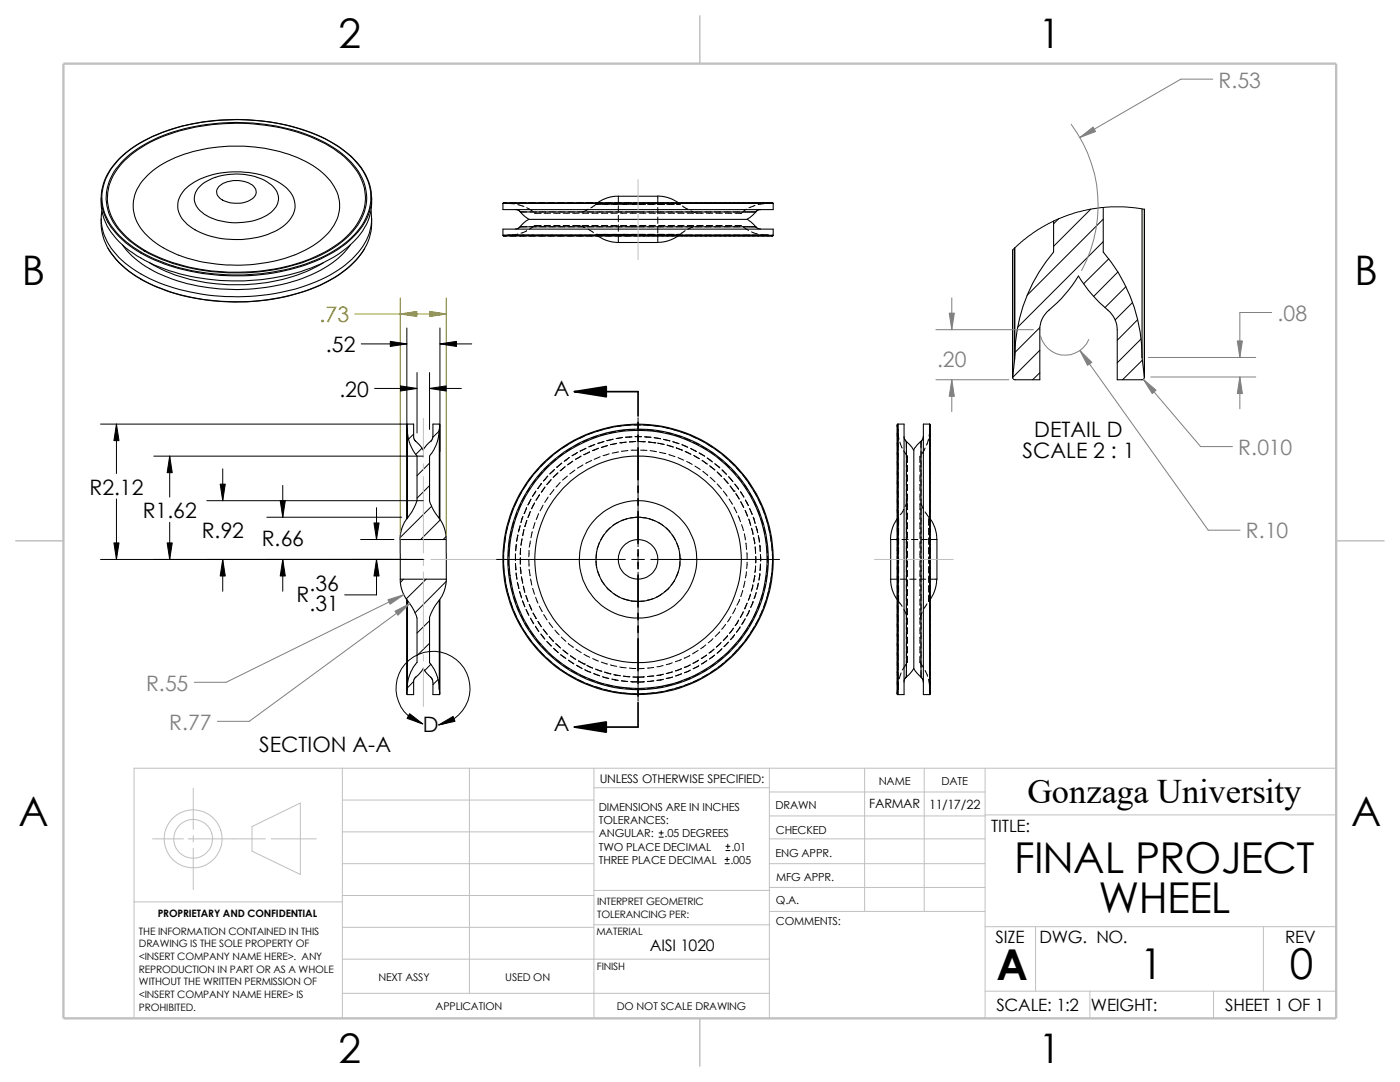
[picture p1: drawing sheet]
<svg xmlns="http://www.w3.org/2000/svg" width="279mm" height="216mm" viewBox="0 0 279 216" stroke-linecap="round" stroke-linejoin="round" font-family="sans-serif">
<g fill="none" stroke="#c0c0c0" stroke-width=".2">
<path d="M127.3 35.9v6M127.3 42.6v9.2M84.5 83.5v7.8M84.5 92.5v1.3M84.5 95.1v15.2M66.3 111.6h15.9M83.4 111.6h1.3M84.5 111.6v1.3M84.5 114.1v15.3M86 111.6h15.9M174.5 111.6h6M181 111.6h9.2"/>
<path d="M84.5 130.6v1.3M84.5 133.2v7.8M38.6 157.3v8.2M68.3 153.3v49.9M68.3 159.6h50.2M93.7 153.3v44.9M118.5 153.3v49.9M118.5 157.2h35M153.5 153.3v49.9M153.5 158h43.1M172.6 153.3v28.6M184.4 153.3v28.6"/>
<path d="M196.6 153.3v49.9M266.7 153.3h-239.9v49.9M26.8 180h41.5M30.4 167.4h6.2M37.6 167.4h15.4M38.6 166.8v1.2M38.6 169.3v8.2M50.3 164.9l9.6-4.7v14.3l-9.6-4.7zM54.2 167.4h8.9M68.3 178.7h50.2M68.3 172.3h50.2M68.3 166h50.2"/>
<path d="M118.5 177.7h35.1M153.5 167.4h43.1M153.5 162.8h43.1M153.5 172.3h43.1M153.5 177.1h43.1M196.6 162.6h70.1M68.3 198.2h85.2M68.3 191.4h85.2M68.3 185h50.2M118.5 184.5h35.1M153.6 181.9h43M196.6 197.8h70.1"/>
<path d="M196.6 184.9h70.1M206.7 184.9v12.9M217.5 197.8v5.4M242.2 197.8v5.4M252.1 184.9v12.9"/>
<circle cx="38.5" cy="167.4" r="5.8"/>
<circle cx="38.5" cy="167.4" r="3.9"/>
</g>
<path d="M139.7 3.1v9.6M3.1 107.9h9.6M266.7 107.9h9.5M139.7 203.2v9.5" fill="none" stroke="#c0c0c0" stroke-width=".21"/>
<path d="M12.7 12.7h254v190.5h-254z" fill="none" stroke="#c0c0c0" stroke-width=".47"/>
<g fill="none" stroke="#000" stroke-width=".2">
<path d="M123.4 39.2v1.2M131.3 39.2v1.6M100.4 40.6h1.4M100.4 46.9h53M101.3 40.5h-.8l2.2 .2M101.3 46.9l-.8 .2h.8M101.6 40.5h1.6M101.6 47.1h1.6M102.3 40.6h1.4M103.3 40.8l1.3 .4M103.3 46.7l-1.2 .2M103.5 40.5h1.6"/>
<path d="M103.5 47.1h1.6M103.8 42.3h1.3M103.8 45.3h1.3M104.2 40.6h1.4M105.1 41.4l1.1 .7M105.1 46l-1.1 .5M105.5 40.5h1.5M105.5 47.1h1.5M105.7 42.3h1.3M105.7 45.3h1.3M106.1 40.6h1.4M106.7 42.5h.1"/>
<path d="M106.7 42.5h1.3M107.4 40.5h1.5M107.4 47.1h1.5M107.7 42.3h1.2M107.7 45.3h1.2M108 40.6h1.4M108 45h-1.3l-1 .7M108.6 42.5h1.3M108.6 45h1.3M109.3 40.5h1.5M109.3 47.1h1.5M109.6 42.3h1.2"/>
<path d="M109.6 45.3h1.2M109.9 40.6h1.4M110.5 42.5h1.3M110.5 45h1.3M111.2 40.5h1.5M111.2 47.1h1.5M111.5 42.3h1.2M111.5 45.3h1.2M111.8 40.6h1.4M112.4 42.5h1.3M112.4 45h1.3M113.1 40.5h1.5"/>
<path d="M113.1 47.1h1.5M113.4 42.3h1.2M113.4 45.3h1.2M113.7 40.6h1.4M114.3 42.5h1.3M114.3 45h1.3M115 40.5h1.5M115 47.1h1.5M115.3 42.3h1.2M115.3 45.3h1.2M115.6 40.6h1.4M115.6 45l1.2 .4"/>
<path d="M116.2 42.5h1.3M116.2 45h1.3M116.9 40.5h1.5M116.9 47.1h1.5M117.2 42.3h1.2M117.2 45.3h1.2M117.3 41.7v.1M117.3 41.8l-1.1 .5M117.3 45.7l1.1 .7M117.5 40.6h1.4M118.1 42.5h1.3M118.1 45h1.3"/>
<path d="M118.8 40.5h1.5M118.8 47.1h1.5M119 40.8h.8M119 40.8l-1.1 .7M119.1 42.3h1.3M119.1 45.3h1.3M119.3 40.5l-.3 .3M119.4 40.6h1.4M119.8 46.8h-.8l.3 .3M120 40.8h1.8M120 46.8h1.8M120 42.5h1.3"/>
<path d="M120 45h1.3M120.7 40.5h1.5M120.7 47.1h1.5M121 42.3h1.3M121 45.3h1.3M121.3 40.6h1.4M121.9 40.8h1.8M121.9 46.8h1.8M121.9 42.5h1.3M121.9 45h1.3M122.6 40.5h1.5M122.6 47.1h1.5"/>
<path d="M122.9 42.3h1.3M122.9 45.3h1.3M123.2 40.6h1.4M123.4 41.1v1.2M123.4 43v1.2M123.4 44.9v1.2M123.4 46.8v1.6M123.8 40.8h1.8M123.8 46.8h1.8M123.8 42.5h1.3M123.8 45h1.3M124.5 40.5h1.5"/>
<path d="M124.5 47.1h1.5M124.8 42.3h3.8M124.8 45.3h3.8M125.1 40.6h1.4M125.7 40.8h3.2M125.7 46.8h3.2M125.7 42.5h1.3M125.7 45h1.3M126.4 40.5h27.8l-1 .1M127 40.6h1.6M127.6 42.5h1.3M127.6 45h1.3"/>
<path d="M129.1 40.6h1.4M129.2 40.8h1.6M129.2 46.8h1.6M129.2 42.3h1.3M129.2 45.3h1.3M129.5 42.5h1.3M129.5 45h1.3M131 40.6h1.4M131.1 40.8h1.6M131.1 46.8h1.6M131.1 42.3h1.3M131.1 45.3h1.3"/>
<path d="M131.3 41.4v1.3M131.3 43.3v1.3M131.3 45.2v1.3M131.3 47.1v1.3M131.4 42.5h1.3M131.4 45h1.3M132.9 40.6h1.4M133.1 40.8h1.5M133.1 46.8h1.5M133.1 42.3h1.2M133.1 45.3h1.2M133.3 42.5h1.3"/>
<path d="M133.3 45h1.3M134.8 40.6h1.4M135 46.8h.7M135 42.3h1.2M135 45.3h1.2M135.3 42.5h1.2M135.3 45h1.2M135.4 40.5l.3 .3h-.7M135.7 46.8l-.3 .3M136.2 41.1l1.1 .6M136.7 40.6h1.4M136.7 46l-1 .8"/>
<path d="M136.9 42.3h1.2M136.9 45.3h1.2M137.2 42.5h1.2M137.2 45h1.2M137.3 45.7h.1M137.9 42.1a4.3 4.3 0 0 0 2.4 .4M138.4 45.2l-1.1 .5M138.6 40.6h1.4M138.8 42.3h1.2M138.8 45.3h1.2M139.1 45h1.2M140.5 40.6h1.4"/>
<path d="M140.7 42.3h1.2M140.7 45.3h1.2M141 42.5h1.2M141 45h1.2M142.4 40.6h1.4M142.6 42.3h1.2M142.6 45.3h1.2M142.9 42.5h1.2M142.9 45h1.2M144.3 40.6h1.5M144.5 42.3h1.3M144.5 45.3h1.3"/>
<path d="M144.8 42.5h1.2M144.8 45h1.2M146.2 40.6h1.5M146.4 42.3h1.3M146.4 45.3h1.3M146.7 45h1.3M148.1 40.6h1.5M148.3 42.3h2.5M148.3 45.3h2.5M148.3 45.3l1.1 .7M148.9 41.7l-.9 .8h-1.3M150 46.3l1.2 .4"/>
<path d="M150 40.6h1.5M150.7 41l-1.2 .4M151.8 46.8l1.3 .1M151.9 40.6h1.5M152.5 40.6l-1.2 .2M153.3 46.9l.9 .2h-27.8M154 40.6h.3M154 46.9h.3M211.3 43.6l-1 1.1M217.7 41.7l-7.4 7.4M220.2 43.7l-15.2 15.2M220.2 48.2l-17.1 17.1"/>
<path d="M221.3 51.6l-5.1 5M223.1 54.3l-4.8 4.8M224.7 57.2l-4.2 4.2M228.4 41.8l-3.4-.5h-3.5l-3.9 .4-3.4 .8-3.5 1.4-3.4 1.8-3.1 2.3-2.1 1.9M72.1 68.6h9.1M74.8 77.5h8.4M81.2 65.4v25.3M83.2 74.3v12.1M85.7 77.5h6.4M85.7 74.3v11.4M87.8 65.4v24.7M87.8 68.6h6.3"/>
<path d="M207.5 65.4l-5 5M207.5 69.9l-5.4 5.4M207.5 74.4l-1.4 1.4M226 60.4l-3.5 3.4M227 63.8l-4 4.1M227.7 67.6l-4.7 4.8M228 71.8l-4 4M20.1 84.6h61.2M23.2 84.6v9.9M23.2 99.6v12M30.7 91h53.8M33.9 91v8.2"/>
<path d="M41.3 99.9h43.2M44.4 93.6v6.3M56.4 96.9v6.3M82.5 86.6l-1 1M84.2 89.4l-1.2 1.3M85.7 92.4l-2.5 2.5M85.7 96.9l-2.5 2.5M87.7 86l-1.3 1.2M103.2 99.8l-.5 1.2M104.1 98.2l-.6 1.1M104.8 98.8l-.6 1.2M105.1 96.6l-.7 1"/>
<path d="M105.8 97.2l-.7 1.1M106 99.6l-.6 1.2M106.2 95l-.7 1M106.9 98l-.6 1.1M106.9 95.7l-.8 1M107.5 93.6l-.9 .9M107.7 98.7l-.7 1.1M108.1 96.5l-.8 1M108.2 94.2l-.9 1M108.8 97.2l-.8 1M108.8 92.2l-.9 .9M109.3 95l-.8 1"/>
<path d="M109.4 99.2l-.7 1M109.5 92.9l-.9 .9M110 95.7l-.9 1M110.2 90.9l-.9 .9M110.5 97.7l-.7 1M110.7 93.7l-1 .9M110.9 91.7l-1 .8M111.3 94.4l-.9 .8M111.7 89.7l-1 .8M111.8 96.3l-.8 .9M112.1 92.4l-1 .8M112.4 90.5l-1 .7"/>
<path d="M112.8 93.1l-1 .8M113.2 95l-.9 .8M113.3 88.7l-1.1 .7M113.6 91.3l-1 .7M114 89.4l-1.1 .7M114.3 92l-1 .8M114.7 93.8l-1 .8M115 87.8l-1.2 .6M115.2 90.3l-1 .6M115.7 88.5l-1.1 .6M115.8 90h.1M116 91l-1.1 .7"/>
<path d="M116.3 92.8l-1.1 .6M116.7 87l-1.2 .5M116.9 89.5l-1.1 .5M117.4 87.7l-1.2 .5M117.6 90.2l-1.1 .5M118 91.9l-1.1 .6M118.4 86.3l-1.1 .4M118.7 88.7l-1.2 .5M119.2 87l-1.2 .5M119.4 89.5l-1.2 .4M119.8 91.1l-1.2 .6M120.3 85.7l-1.2 .4"/>
<path d="M120.5 88.1l-1.2 .4M121 86.5l-1.2 .4M121.1 87.9h.1M121.2 88.9l-1.2 .4M121.6 90.6l-1.2 .3M122.1 85.3l-1.2 .3M122.3 87.6l-1.1 .3M122.9 86.1l-1.3 .3M123.1 88.5l-1.3 .2M123.4 90.2l-1.2 .2M124 85l-1.2 .1M124.2 87.3l-1.2 .2"/>
<path d="M124.8 85.9l-1.3 .1M125 88.2l-1.3 .1M125.3 89.9l-1.3 .1M125.9 84.8l-1.3 .1M125.9 89.8h1.3M126.1 87.2h-1.3M126.5 84.8h1.3M126.7 85.8h-1.3M126.7 87.1h1.3M126.9 88.1l-1.3 .1M127.3 85.8h1.3M127.3 83.4v25.7"/>
<path d="M127.5 88.1h1.3M127.8 89.8l1.3 .1M128.4 84.8l1.3 .1M128.7 87.2h1.2M129.2 85.8l1.3 .1M129.4 88.2l1.3 .1M129.7 84.9h.1M129.8 89.9l1.2 .2M130.3 84.9l1.3 .2M130.6 87.3l1.2 .2M130.7 88.3h.1M131.1 86l1.2 .2"/>
<path d="M131.3 88.4l1.2 .3M131.6 90.3l1.3 .2M132.2 85.2l1.3 .3M132.4 87.7l1.3 .3M133 86.4l1.2 .3M133.1 88.8l1.3 .4M133.5 90.7l1.2 .4M134.1 85.6l1.2 .4M134.3 88.1l1.2 .4M134.8 86.8l1.2 .4M135 89.4l1.2 .4M135.3 91.3l1.1 .5"/>
<path d="M135.9 86.2l1.2 .4M136.1 88.7l1.1 .5M136.6 87.5l1.2 .4M136.7 90.1l1.2 .5M137 92.1l1.1 .6M137.7 86.8l1.2 .6M137.8 89.5l1.2 .6M138.3 88.2l1.2 .6M138.5 90.9l1.1 .6M138.7 93l1 .7M139.4 87.6l1.1 .6M139.5 90.4l1.1 .6"/>
<path d="M140 89.1l1.1 .6M140.1 91.9l1 .7M140.3 94.1l1 .8M141.1 88.6l1.1 .6M141.1 91.4l1.1 .8M141.6 93l1.1 .8M141.6 90.1l1.1 .7M141.7 95.2l1 .9M142.7 92.5l.9 .8M142.7 89.6l1 .7M143.1 94.2l.9 .9M143.1 96.6l.9 .9"/>
<path d="M143.2 91.2l1 .8M144.1 93.8l.9 .9M144.2 90.7l1 .9M144.4 98l.7 1M144.5 95.5l.8 1M144.7 92.4l.9 .9M145.4 95.1l.9 1M145.5 99.6l.7 1M145.6 92l1 .9M145.7 97l.8 1M146 93.8l.9 .9M146.5 98h.1"/>
<path d="M146.6 96.6l.8 1M146.9 98.5l.6 1.1M147 93.3l.8 1M147.3 95.2l.8 1M147.8 98.1l.7 1.1M148.3 94.8l.7 1M148.5 96.7l.7 1M148.8 99.8l.6 1.1M149.4 96.3l.7 1.1M149.5 98.3l.6 1.1M150.4 97.9l.6 1.1M150.4 99.9l.5 1.2"/>
<path d="M151.3 99.6l.5 1.1M179.1 84.8v53.7l.1-.9M179.1 84.8l.1 .8M179.2 85.6v.8M179.2 86.8v1.5M179.2 88.7v1.5M179.2 90.6v1.5M179.2 92.5v1.5M179.2 94.4v1.5M179.2 96.4v1.4M179.2 98.3v1.4M179.2 85.6v.1"/>
<path d="M179.2 84.6v54M179.2 86.4l.2 1.2M179.6 88.2l.4 1.2M180.3 90l.8 1v1.3M180.9 88.1v1.3M180.9 90v1.3M180.9 91.9v1.3M180.9 93.8v1.3M180.9 95.7v1.3M180.9 97.6v1.3M180.9 99.5v1.3M181.1 92.8v1.3"/>
<path d="M181.1 94.7v1.3M181.1 96.6v1.3M181.1 98.6v1.2M181.1 99.9l-.5 1.2M183.6 91v1.3M183.6 92.8v1.3M183.6 94.7v1.3M183.6 96.6v1.3M183.6 98.6v1.2M183.8 88.1v1.3M183.8 90v1.3M183.8 91.9v1.3"/>
<path d="M183.8 93.8v1.3M183.8 95.7v1.3M183.8 97.6v1.3M183.8 99.5v1.3M184.6 89.4l-.6 1.1M185.3 87.6l-.4 1.2M185.5 84.6v1.3M185.5 86.5v1.3M185.5 88.4v1.3M185.5 90.3v1.3M185.5 92.2v1.3M185.5 94.1v1.3"/>
<path d="M185.5 96.1v1.2M185.5 98v1.2M185.5 99.9v1.2M185.5 85.8v.3M185.5 86.7v1.3M185.5 88.6v1.3M185.5 90.5v1.3M185.5 92.4v1.3M185.5 94.3v1.3M185.5 96.2v1.3M185.5 98.1v1.3M185.5 85.8l-.1 1.2"/>
<path d="M185.6 84.8v53.7l-.1-1M185.6 84.8l-.1 1M20.1 111.6h64.4M33.9 104.2v7.4M44.4 111.6v6.4M53.3 103.2h26.9M56.4 111.6v6.4M72 107.7h6.6M75.1 101.3v6.4M75.1 111.6v7.1h-6.3M80.5 115.6l-.6 .6M85 115.6l-3.9 3.9"/>
<path d="M86.1 101l-6.2 6.2M87.9 103.7l-4 4M89.1 116l-6.3 6.3M89.1 107l-.7 .7M99.1 111.6h25.7M100.5 110.8v1.3M100.5 112.7l.1 1.3M100.6 109l-.1 1.2M100.7 114.6l.1 1.3M100.9 107.1l-.2 1.2M100.9 116.5l.3 1.3M101.3 105.2l-.3 1.2"/>
<path d="M101.4 118.4l.3 1.2M101.5 111.6v1.3M101.5 109.7v1.3M101.5 113.5l.2 1.3M101.7 114.8h.1M101.7 107.8l-.1 1.3M101.8 103.4l-.4 1.2M101.8 115.4l.2 1.3M102.1 106l-.2 1.2M102.1 117.3l.3 1.2M102.4 101.6l-.4 1.2M102.6 104.1l-.4 1.2"/>
<path d="M102.6 119.1l.4 1.3M102.9 110.5v1.3M102.9 112.4v.1M102.9 112.5l.1 1.2M103 114.3l.2 1.3M103 108.6l-.1 1.3M103.2 102.3l-.5 1.2M103.3 116.2l.2 1.2M103.3 106.8l-.2 1.2M103.7 118.1l.4 1.2M103.8 104.9l-.3 1.2M103.8 111.3v1.3"/>
<path d="M103.8 113.2l.2 1.3M103.9 109.4l-.1 1.3M103.9 100.6l-.5 1.1M104.1 115.1l.2 1.3M104.2 107.5l-.2 1.3M104.3 119.9l.4 1.2M104.4 103.1l-.4 1.2M104.4 117l.3 1.2M104.6 105.7l-.3 1.2M104.9 118.8l.5 1.2M105.1 101.3l-.5 1.2M105.1 103.8l-.4 1.3"/>
<path d="M105.5 111.7l.1 1.3M105.6 109.8l-.1 1.3M105.6 113.6l.2 1.3M105.8 102.1l-.4 1.2M105.8 107.9l-.2 1.3M105.9 115.5l.2 1.3M106.2 106.1l-.2 1.2M106.3 117.4l.4 1.2M106.7 100.4l-.6 1.1M106.8 104.3l-.4 1.2M106.9 119.2l.5 1.2M107.5 102.5l-.5 1.2"/>
<path d="M108.4 100.8l-.6 1.1M119 112l.1 1.3M119 110.1v1.3M119.2 113.9l.5 1.2M119.6 108.3l-.4 1.2M120 115.7l.6 1M120.6 106.6l-.7 1.1M121.1 117.2l.9 .9M121.8 105.2l-.9 1M122.5 118.4l1.1 .7M123.4 104.2l-1.1 .7M124.2 119.4l1.1 .4"/>
<path d="M125.1 103.5l-1.1 .4M125.3 119.8h.1M126 119.9l1.3 .1M126.1 111.6h2.5M127 103.2l-1.2 .1M127.3 110.4v2.5M127.3 114.2v25.7M127.7 103.2l1.2 .1M128.6 119.9l-1.3 .1M129.5 103.5l1.2 .4M129.9 111.6h25.7M130.4 119.4l-1.2 .4"/>
<path d="M131.3 104.2l1.1 .7M132.1 118.5l-1.1 .7M132.9 105.3l.8 .9M133.5 117.3l-.9 .8M134.1 106.7l.7 1.1M134.6 115.7l-.7 1.1M135 108.4l.5 1.2M135.4 114l-.5 1.1M135.6 110.2l.1 1.3M135.7 112.1l-.1 1.3M135.7 111.5h.1M146.5 101.2l.5 1.1"/>
<path d="M147.3 102.9l.5 1.2M147.6 119.6l-.5 1.2M147.8 100.1l.6 1.2M148 104.7l.4 1.2M148.2 117.8l-.4 1.2M148.5 106.5l.3 1.2M148.7 116l-.3 1.2M148.7 101.9l.5 1.1M148.8 108.4l.2 1.2M149 114.1l-.2 1.2M149.1 110.3v1.2M149.1 112.2l-.1 1.3"/>
<path d="M149.4 103.6l.4 1.2M149.6 101.5l.5 1.2M149.8 118.6l-.4 1.2M150 105.4l.3 1.2M150.2 116.7l-.3 1.2M150.3 103.2l.4 1.2M150.4 107.3l.2 1.2M150.6 114.9l-.2 1.2M150.7 109.1l.1 1.3M150.8 112.9l-.1 1.3M150.8 111v1.3M150.9 105l.3 1.3"/>
<path d="M150.9 118.2l-.4 1.2M151.2 101.7l.4 1.2M151.3 116.4l-.3 1.2M151.3 106.9l.3 1.3M151.6 114.5l-.1 1.2M151.6 108.8l.1 1.2M151.8 112.6l-.1 1.2M151.8 110.7v1.2M151.8 103.5l.4 1.2M152.1 101.3l.5 1.2M152.2 118.5l-.3 1.2M152.4 105.3l.3 1.3"/>
<path d="M152.7 116.6l-.3 1.3M152.8 103.1l.3 1.2M152.8 107.1l.2 1.3M152.8 119.9l-.4 1.3M153 114.8l-.2 1.2M153.1 109.1l.1 1.2M153.2 112.9l-.2 1.2M153.2 111v1.2M153.3 104.9l.3 1.3M153.3 118.1l-.3 1.2M153.7 116.2l-.2 1.3M153.7 106.8l.2 1.2"/>
<path d="M154 114.4l-.2 1.2M154 108.7l.1 1.2M154.1 112.5v1.2M154.1 110.6l.1 1.2M177.8 115.6h1.2M177.8 107.7h1.6M179.1 119.7l.2 .3M179.2 100.2v1.4M179.2 102.1v1.4M179.2 104v1.4M179.2 105.9v1.4M179.2 107.8v1.4"/>
<path d="M179.2 109.7v1.4M179.2 111.6v1.4M179.2 113.5v1.4M179.2 115.4v1.4M179.2 117.3v1.4M179.2 119.2v1.4M179.3 103.5v1.3M179.3 105.4v1.3M179.3 107.3v1.3M179.3 109.2v1.3M179.3 111.1v1.3M179.3 113v1.3"/>
<path d="M179.3 114.9v1.3M179.3 116.8v1.4M179.3 118.7v1.3M179.3 103.2l-.2 .3M179.7 115.6h1.2M180 107.7h1.3M180.3 101.6l-.6 1.1M180.9 101.4v1.3M180.9 103.3v1.3M180.9 105.2v1.3M180.9 107.1v1.3M180.9 109.1v1.2"/>
<path d="M180.9 111v1.2M180.9 112.9v1.2M180.9 114.8v1.2M180.9 116.7v1.2M180.9 118.6v1.2M181.1 100.5v1.2M181.1 102.4v1.2M181.1 104.3v1.2M181.1 106.2v1.2M181.1 108.1v1.2M181.1 110v1.3M181.1 111.9v1.3"/>
<path d="M181.1 113.8v1.3M181.1 115.7v1.3M181.1 117.6v1.3M181.1 119.5v1.3M181.6 115.6h1.2M181.9 107.7h1.3M183.5 115.6h1.2M183.6 100.5v1.2M183.6 102.4v1.2M183.6 104.3v1.2M183.6 106.2v1.2M183.6 108.1v1.2"/>
<path d="M183.6 110v1.3M183.6 111.9v1.3M183.6 113.8v1.3M183.6 115.7v1.3M183.6 117.6v1.3M183.6 119.5v1.3M183.8 100.5l.5 1.1M183.8 107.7h1.3M183.8 101.4v1.3M183.8 103.3v1.3M183.8 105.2v1.3M183.8 107.1v1.3"/>
<path d="M183.8 109.1v1.2M183.8 111v1.2M183.8 112.9v1.2M183.8 114.8v1.2M183.8 116.7v1.2M183.8 118.6v1.2M184.6 102.2l1 1.3M185.4 103.5v1.3M185.4 105.4v1.3M185.4 107.3v1.3M185.4 109.2v1.3M185.4 111.1v1.3"/>
<path d="M185.4 113v1.3M185.4 114.9v1.3M185.4 116.8v1.4M185.4 118.7v1.3l.2-.3M185.4 115.6h1.6M185.5 101.8v1.2M185.5 103.7v1.2M185.5 105.6v1.2M185.5 107.5v1.3M185.5 109.4v1.3M185.5 111.3v1.3M185.5 113.2v1.3"/>
<path d="M185.5 115.1v1.3M185.5 117v1.3M185.5 118.9v1.3M185.5 100v1.3M185.5 101.9v1.3M185.5 103.8v1.3M185.5 105.7v1.3M185.5 107.7v1.2M185.5 109.6v1.2M185.5 111.5v1.2M185.5 113.4v1.2M185.5 115.3v1.2"/>
<path d="M185.5 117.2v1.2M185.5 119.1v1.3M185.7 107.7h1.3M82.5 136l-1.2 1.2M85.7 123.9l-2.5 2.4M85.7 128.4l-2.5 2.4M86 132.5l-1.2 1.3M87.4 135.6l-1 1M101.9 120.2l.4 1.2M102.6 122l.5 1.1M103.2 120.9l.5 1.2M103.4 123.7l.6 1.1"/>
<path d="M103.9 122.7l.6 1.1M104.3 125.4l.7 1M104.8 124.4l.7 1.1M105 121.6l.5 1.2M105.3 127l.8 1M105.6 120.6l.5 1.2M105.8 126l.8 1M105.9 123.4l.6 1.1M106.4 122.3l.6 1.1M106.5 128.5l.8 1M106.8 125l.7 1M107 127.5l.7 1"/>
<path d="M107.4 124l.6 1.1M107.6 120.9l.6 1.1M107.7 128.5h.1M107.7 129.9l.9 1M107.9 126.5l.8 1M108.2 129l.9 .9M108.4 125.6l.8 1M108.5 122.6l.7 1.1M109.1 131.3l.9 .8M109.1 128l.9 .9M109.5 130.3l.9 .9M109.6 124.2l.7 1"/>
<path d="M109.6 127l.8 1M110.5 129.4l.9 .8M110.5 132.5l1 .8M110.7 125.7l.9 1M110.9 128.4l.9 .9M111 131.6l1 .8M111.9 130.6l1 .8M112 127.1l.9 .9M112.1 133.7l1 .7M112.4 129.7l.9 .8M112.5 132.8l1 .7M113.4 128.4l1 .8"/>
<path d="M113.5 131.7l1 .8M113.7 134.7l1.1 .6M113.8 130.9l1.1 .7M114 133.8l1.1 .6M114.8 135.3h.1M114.9 129.5l1.1 .7M115.1 132.8l1.1 .6M115.3 135.6l1.2 .5M115.4 131.9l1.2 .6M115.7 134.7l1.2 .6M116.5 130.6l1.2 .5M116.6 132.5h.1"/>
<path d="M116.7 133.6l1.2 .6M117.1 136.4l1.1 .4M117.1 132.8l1.2 .5M117.5 135.5l1.2 .4M118.3 131.4l1.1 .5M118.5 134.4l1.2 .4M118.9 133.5l1.2 .4M118.9 137l1.2 .4M119.3 136.1l1.2 .4M120 132.1l1.2 .4M120.3 135l1.2 .4M120.7 134.1l1.2 .4"/>
<path d="M120.7 137.6l1.2 .3M121.1 136.7l1.2 .3M121.8 132.7l1.3 .3M122.1 135.5l1.3 .3M122.5 134.6l1.3 .2M122.5 138l1.3 .2M122.9 137.1l1.3 .1M123.7 133.1l1.3 .2M123.8 138.2h.1M124 135.8l1.3 .2M124.4 134.9l1.3 .1M124.4 138.3l1.3 .1"/>
<path d="M124.8 137.3l1.3 .1M125.6 133.3l1.3 .1M125.9 136l1.3 .1M128.6 136l-1.3 .1M128.6 135l-2.3 .1M128.6 133.3l-1.3 .1M128.6 138.4h-2.3M128.6 137.4l-1.9 .1M130.5 135.8l-1.3 .2M130.5 134.9l-1.3 .1M130.5 133.2l-1.3 .1M130.5 138.2l-1.3 .1"/>
<path d="M130.5 137.2l-1.3 .2M132.3 132.8l-1.2 .3M132.4 135.6l-1.3 .2M132.4 134.5l-1.3 .3M132.4 138l-1.3 .2M132.4 136.9l-1.3 .3M134.2 132.2l-1.2 .4M134.2 135.1l-1.2 .3M134.2 134.1l-1.2 .3M134.2 136.5l-1.2 .3M134.2 137.5l-1.2 .3M136 131.6l-1.2 .4"/>
<path d="M136 134.5l-1.2 .4M136 133.4l-1.2 .5M136 135.9l-1.2 .4M136.1 136.9l-1.3 .4M137.7 130.8l-1.2 .5M137.8 133.7l-1.2 .5M137.8 132.7l-1.2 .5M137.8 135.3l-1.2 .4M137.8 136.3l-1.1 .4M139.3 129.8l-1.1 .7M139.4 131.7l-1.1 .7M139.4 132.8l-1.1 .6"/>
<path d="M139.5 135.5l-1.1 .5M139.5 134.4l-1.1 .6M140.8 128.7l-1 .8M141 130.7l-1 .7M141.1 131.8l-1.1 .7M141.1 133.4l-1 .7M141.2 134.5l-1.1 .7M142.3 127.4l-.9 .9M142.5 129.5l-1 .8M142.6 130.7l-1 .8M142.7 132.3l-1 .8M142.8 133.5l-1 .7"/>
<path d="M143.6 126.1l-.9 .9M143.9 128.2l-.9 .9M144.1 129.5l-1 .8M144.2 131.1l-1 .9M144.3 132.3l-1 .8M144.8 124.6l-.8 1M145.2 126.8l-.8 1M145.4 128.1l-.9 .9M145.6 129.9l-.9 .9M145.8 131.1l-1 .9M145.9 123l-.7 1.1M146.4 125.3l-.8 1.1"/>
<path d="M146.6 126.7l-.8 .9M146.8 121.3l-.6 1.2M146.9 128.5l-.9 .9M147.1 129.7l-.9 .9M147.4 123.7l-.7 1.1M147.7 125.1l-.7 1.1M148.1 127l-.8 1M148.3 122.1l-.6 1.1M148.3 128.3l-.8 .9M148.7 123.5l-.7 1.1M149.1 120.4l-.5 1.1M149.2 125.4l-.7 1.1"/>
<path d="M149.4 126.7l-.7 1.1M149.6 121.8l-.6 1.1M150.1 123.8l-.6 1.1M150.3 120l-.5 1.2M150.5 125.1l-.7 1.1M151 122.1l-.6 1.1M151.4 123.5l-.6 1.1M151.7 120.3l-.5 1.2M152.1 121.8l-.5 1.1M179.2 121.1v1.5M179.2 123v1.5M179.2 124.9v1.5"/>
<path d="M179.2 126.8v1.5M179.2 128.7v1.5M179.2 130.6v1.5M179.2 132.5v1.5M179.2 134.5v1.4M179.2 136.4v1.2M179.2 137.5v.1M179.3 136.1l-.1 1.3M179.3 120l.7 1M179.8 134.3l-.4 1.2M180.4 121.6l.5 1.1M180.8 132.6l-.7 1.1"/>
<path d="M180.9 120.5v1.3M180.9 122.4v1.3M180.9 124.3v1.3M180.9 126.2v1.3M180.9 128.1v1.3M180.9 130v1.3M180.9 131.9v1.3M180.9 133.8v1.3M181.1 121.4v1.3M181.1 123.3v1.3M181.1 125.2v1.3M181.1 127.1v1.3"/>
<path d="M181.1 129v1.3M181.1 130.9v1.3M183.6 121.4v1.3M183.6 125.2v1.3M183.6 127.1v1.3M183.6 129v1.3M183.6 130.9v1.3l.7 1M183.8 120.5v1.3M183.8 122.4v1.3M183.8 124.3v1.3M183.8 126.2v1.3M183.8 128.1v1.3"/>
<path d="M183.8 130v1.3M183.8 131.9v1.3M183.8 133.8v1.3M184 122.1l-.4 1.2v1.3M184.6 133.8l.5 1.2M185 120.5l-.7 1M185.3 135.6l.2 1.2M185.5 137.5h.1M185.5 120.8v1.3M185.5 122.7v1.3M185.5 124.6v1.3M185.5 126.5v1.3"/>
<path d="M185.5 128.4v1.3M185.5 130.3v1.3M185.5 132.2v1.3M185.5 134.2v1.2M185.5 136.1v2.5M185.5 121v1.3M185.5 122.9v1.3M185.5 124.8v1.3M185.5 126.7v1.3M185.5 128.6v1.3M185.5 130.5v1.3M185.5 132.4v1.3"/>
<path d="M185.5 134.3v1.3M185.5 136.2v1.3M84.4 144.4a7.4 7.4 0 0 1-3.8-11.6 7.4 7.4 0 0 1 12.2 .8 7.4 7.4 0 0 1-5.3 11.1M131.5 167h.9M131.5 166.2h.9M132 165.8v.8M144.7 172.3h.8M144.7 171.5h.8M144.9 169.7h.8M144.9 168.9h.8M145.1 171.1v.8M145.2 168.4v.9"/>
</g>
<g fill="none" stroke="#000" stroke-width=".21">
<path d="M20.2 39.5a11.4 11.4 0 0 0 4.2 9.3 29.3 29.3 0 0 0 13.7 6.4 42.8 42.8 0 0 0 26.8-3 17.3 17.3 0 0 0 8.5-8.1l.6-2.1 .2-2.5M21.6 34.5a20.6 20.6 0 0 1 10.8-8.1 43.5 43.5 0 0 1 32.5 1.3 17.7 17.7 0 0 1 8.1 7.2 9.9 9.9 0 0 1-2.1 12 26.5 26.5 0 0 1-13 6.9 43.5 43.5 0 0 1-28.1-2.4 18.8 18.8 0 0 1-8.4-7.3 9.5 9.5 0 0 1 .1-9.5M23.6 32a28.1 28.1 0 0 1 14-7.1 42.2 42.2 0 0 1 28.6 3.5 15.6 15.6 0 0 1 7.5 8.4 10.5 10.5 0 0 1-3.5 10.6 30.5 30.5 0 0 1-16.9 7 41 41 0 0 1-25.1-4.1 15.3 15.3 0 0 1-7.5-8.3 10.2 10.2 0 0 1 2.9-10zM24.7 31.9a28.4 28.4 0 0 1 15.4-6.9 40.6 40.6 0 0 1 25.1 3.6 15.1 15.1 0 0 1 7.6 8.2 9.9 9.9 0 0 1-2.8 9.9 26.1 26.1 0 0 1-12.9 6.6 42.8 42.8 0 0 1-25.6-1.9 17.4 17.4 0 0 1-9.6-8.3 9.7 9.7 0 0 1 2.2-10.6zM24.9 32a27.8 27.8 0 0 1 15.2-6.8 40.7 40.7 0 0 1 24.9 3.5 16.1 16.1 0 0 1 7.3 7.5 9.3 9.3 0 0 1-2 9.8 24 24 0 0 1-12.3 7 41.7 41.7 0 0 1-28.2-2.5 15.4 15.4 0 0 1-8.1-8.8 9.6 9.6 0 0 1 2.6-9.1zM36.9 37.8a15.4 15.4 0 0 1 12-3.4 13 13 0 0 1 9 3.9 4.4 4.4 0 0 1-.6 6.2 14.1 14.1 0 0 1-9 3.3 16 16 0 0 1-10.9-3 4.5 4.5 0 0 1-.5-7zM43.7 37.2a5.6 5.6 0 0 1 7.1 .1 1.67 1.67 0 0 1-1 2.7 5.7 5.7 0 0 1-6.2-.8 1.43 1.43 0 0 1 .1-2zM51.4 35.4a6.3 6.3 0 0 1 4 3.3 3.4 3.4 0 0 1-1.7 4 12.9 12.9 0 0 1-12.9 .1 3.5 3.5 0 0 1-1.8-4.4 7.9 7.9 0 0 1 6.1-3.5 13.5 13.5 0 0 1 6.2 .5M131.3 39.2h-8.6l-1.9 .4-1.5 .9M131.3 39.1l2 .3 2.1 1.1M20.2 43.6a11.4 11.4 0 0 0 4.2 9.4 29.4 29.4 0 0 0 14.8 6.5 41.7 41.7 0 0 0 26.6-3.6 18.1 18.1 0 0 0 7-6.3M21.6 49.6a19.6 19.6 0 0 0 10.5 8 43.5 43.5 0 0 0 32.5-1 18.7 18.7 0 0 0 8.2-7"/>
<path d="M24.4 48.9a19.7 19.7 0 0 0 9.9 6.8 39.6 39.6 0 0 0 28.7-1.3 17.6 17.6 0 0 0 6.9-5.5M29.8 52.4a35 35 0 0 0 21.3 4.2 31.6 31.6 0 0 0 13.5-4.2M58.8 50.9a33.9 33.9 0 0 1-23.8-.3 14.1 14.1 0 0 1-7.9-6.9 7.8 7.8 0 0 1 2.3-8.7 23.1 23.1 0 0 1 13.1-5.5 31.1 31.1 0 0 1 20 3.6 10.2 10.2 0 0 1 5.3 7.7 9.3 9.3 0 0 1-4.6 7.8l-2.2 1.3-2.2 1M74 42.1a10.1 10.1 0 0 1-3.1 9 26.8 26.8 0 0 1-14.1 7.1 42.5 42.5 0 0 1-27.8-3.1 16.2 16.2 0 0 1-8.2-8.2l-.6-2.7 .1-2.1M74.2 43.6a10.5 10.5 0 0 1-1.4 6M100.4 40.6v1.2h53.9v-1.2M100.4 46.9v-1.2h53.9v1.2M100.4 40.6a.55 .55 0 0 1 .7-.1h53.1l.1 .1M100.4 40.6h53.9M100.4 46.9h53.9M102.9 41.8l.4 .1 .5 .3M135.3 47l-1.9 1-2.1 .4-8.7-.1-1.7-.4-1.6-.8"/>
<path d="M149.1 43.8l1 .6 .7 .9h-47l-.4 .3-.5 .1M150.8 45.3l.5 .3 .5 .1M150.8 42.3h-47l.8 .8 .9 .6M150.8 42.3l-1.7 1.5h-42.9a2.51 2.51 0 0 0-2.1 1.1l-.3 .3M151.8 41.8l-.5 .1-.5 .4M154.3 46.9l-.1 .2h-53.1a.55 .55 0 0 1-.7-.2M202.5 49.5v22.3M202.5 49.4v21.5M210.3 44.1v6.2a32.5 32.5 0 0 0-7.8 20.6M220.2 41.4v8.9a32.3 32.3 0 0 1 7.7 21M227.9 41.7v29.6M202.1 75.2v-25.3v25.4"/>
<path d="M202.5 71.8l-.4 3.4M202.5 70.9v.9M227.9 71.3l.5 3.9M228.4 75.2a.51 .51 0 0 1-.5 .6h-4.9v-10a5.7 5.7 0 0 0-2.7-4.7l-3.1-3.2-2-2.8a29.1 29.1 0 0 1-6.3 7.2l-.9 1.3-.5 1.6v10.6h-4.9a.51 .51 0 0 1-.5-.6M228.4 75.2v-33.4v33.5M81.3 85.6l-.1-.8v18.7v-18.9h1.3l.1 2.8 .4 .7M81.3 85.6v17.8M81.3 85.6v.3M81.3 85.9v17.5M81.3 85.9l.1 1.2 .4 1.5 .6 1.3 .8 1.1M83 88.1l.7 .6 .8 1.1M83.2 91v8.9l-.9 2.1-.9 1.2"/>
<path d="M85.7 99.9l.7 1.7 1.1 1.6M87.6 85.8v1l-.4 1.7-.7 1.4-.8 1.1v8.9M87.8 84.8v18.7v-18.7M87.8 84.8l-.1-.2h-1.3l-.1 2.9-.2 .4-1 .9-.6 1M87.8 84.8l-.1 18.6M179.2 84.6h1.2v54h-1.2M179.2 84.6l-.1 .2v53.7l.1 .1M179.2 84.6v54M180.4 87.1l.1 .5 .4 .5v47l1-1 .4-.7M180.8 88.1l1 .9a2.14 2.14 0 0 1 .6 1.5v42.9l.5 .8 .9 .9M183.8 88.1l-.8 .7-.7 1M183.8 88.1v47"/>
<path d="M184.3 87.1l-.1 .4-.4 .6M185.5 84.6l.1 .1v53.8l-.1 .1M185.5 84.6v54M185.5 84.6h-1.2v54h1.2M79.9 115.6l.1 1.2 .3 1.4 .7 1.3 1.5 2.1 .7 1.7M79.9 115.6h9.2M81.2 119.7v18.8M81.3 119.8v17.8M81.4 103.2l-.6 .9-.5 1.1-.3 1.1-.2 1.4M87.5 103.2l.7 1 .5 1.3 .4 2.2M87.7 119.8v17.7M87.8 119.7v18.8"/>
<path d="M89.1 115.6l-.2 1.7-.4 1-.4 .8-1.5 2.1-.9 2v9M89.1 107.7h-9.2v7.9M89.1 107.7v7.9M177.8 107.7v8.5l.4 2 .9 1.4M179.1 103.5l-.6 .9-.5 1.2-.3 2.1M185.6 103.5l.9 1.5 .4 1.9 .1 8.7M186.9 115.6l-.3 2-1 2.1M81.3 137.6l-.1 .9M83 135.1l-.5 .7v2.8h-1.2l-.1-.1M83.2 123.3v8.9l-.8 1-.7 1.5-.3 1.3-.2 1.3M84.5 133.4l-.5 .7-1 1M84.5 133.4l.5 .8 1.2 1.2 .2 .7"/>
<path d="M85.7 132.2l.9 1.3 .5 1 .4 1.6 .2 1.4M86.4 136.1v2.5h1.3l.1-.1M87.7 137.5l.1 1M180.8 135.1l-.3 .5-.1 .5M183.8 135.1l.3 .5 .1 .5"/>
<circle cx="127.3" cy="111.6" r="8.4"/>
<circle cx="127.3" cy="111.6" r="26"/>
<circle cx="127.3" cy="111.6" r="26.9"/>
<circle cx="127.3" cy="111.6" r="4"/>
<circle cx="127.3" cy="111.6" r="11.7"/>
<circle cx="127.3" cy="111.6" r="25.7"/>
<circle cx="127.4" cy="111.6" r="20.6"/>
<circle cx="127.4" cy="111.6" r="27"/>
</g>
<path d="M114.6 78.1l6.4-1v2.1zM114.6 145.1l6.4-1v2z" fill="#000" stroke="#000" stroke-width=".34"/>
<g fill="none" stroke="#000" stroke-width=".34">
<path d="M114.6 78.1h12.7v4.9M127.3 84.3v1.3M127.3 86.8v1.3M127.3 89.4v6.3M127.3 97v1.3M127.3 99.5v1.3M127.3 102.1v6.3M127.3 109.7v1.3M127.3 112.2v1.3M127.3 114.8v6.3M127.3 122.4v1.3M127.3 124.9v1.3"/>
<path d="M127.3 127.5v6.3M127.3 135.1v1.3M127.3 137.6v1.3M127.3 140.2v4.9h-12.7"/>
</g>
<g fill="none" stroke="#808080" stroke-width=".2">
<path d="M242 15.8h-6.3l-20.2 11.6M213.8 24.8a27.2 27.2 0 0 1 2.1 29.2M189.9 59.4v6.4M186.8 75.8h14.5M186.8 65.8h19.4M189.9 75.8v6.3M207.6 67a5.1 5.1 0 0 0 4.6 3.9 5.1 5.1 0 0 0 5.1-3.2M215.5 69.9l25.6 35.9h6.4M228.2 75.7l11.4 13.4h6.4M229.2 71.3h21.4M229.7 75.2h20.9M247.4 75.2v6.4"/>
<path d="M253.8 62.4h-6.4v8.9M80.6 118.7l-35.5 17.4h-6.3M81.8 120.4l-32.1 23.5h-6.3"/>
</g>
<path d="M79.9 59.5v50.9M89.1 59.5v50.9M70.8 62.7h18.3" fill="none" stroke="#808000" stroke-width=".2"/>
<g fill="#808080" stroke="#808080" stroke-width=".2">
<path d="M77.4 119.7l3.2-1-2.7 1.9z"/>
<path d="M78.8 122l3-1.6-2.4 2.4z"/>
<path d="M228.2 75.7l2.5 2.2-.7 .6z"/>
<path d="M247.4 75.2l.5 3.3h-1z"/>
<path d="M215.5 69.9l2.4 2.4-.9 .6z"/>
<path d="M246.9 68h1l-.5 3.3z"/>
<path d="M189.4 62.5h1.1l-.6 3.3z"/>
<path d="M189.9 75.8l.6 3.3h-1.1z"/>
<path d="M215.5 27.4l2.6-2 .6 .8z"/>
</g>
<g fill="#808000" stroke="#808000" stroke-width=".2">
<path d="M85.8 62.1l3.3 .6-3.3 .5z"/>
<path d="M79.9 62.7l3.3-.6v1.1z"/>
</g>
<g fill="#000" stroke="#000" stroke-width=".2">
<path d="M77.9 68.1l3.3 .5-3.3 .5zM79.9 77l3.3 .5-3.3 .5zM85.7 77.5l3.3-.5v1zM87.8 68.6l3.3-.5v1zM23.2 84.6l.5 3.3h-1zM33.9 91l.5 3.3h-1zM43.9 96.6h1.1l-.6 3.3zM22.7 108.3h1l-.5 3.3zM33.4 108.3h1l-.5 3.3zM44.4 111.6l.6 3.3h-1.1zM55.9 99.9h1l-.5 3.3zM56.4 111.6l.5 3.3h-1z"/>
<path d="M75.1 111.6l.5 3.3h-1zM74.6 104.4h1l-.5 3.3zM81.7 142.4l2.7 2-3.2-1.1zM87.5 144.7l2.9-1.7 .4 .9z"/>
</g>
<g font-size="8.5">
<text x="202.4" y="174.1">FINAL PROJECT</text>
<text x="219.2" y="182.2">WHEEL</text>
<text x="198.8" y="195.5">A</text>
<text x="227.5" y="195.3">1</text>
<text x="257.4" y="195.3">0</text>
</g>
<g font-size="8.1">
<text x="67.6" y="9.7">2</text>
<text x="207.3" y="9.7">1</text>
<text x="4.4" y="56.9">B</text>
<text x="270.3" y="56.9">B</text>
<text x="3.7" y="164.9">A</text>
<text x="269.7" y="164.9">A</text>
<text x="67.6" y="212.1">2</text>
<text x="207.3" y="212.1">1</text>
</g>
<text font-size="6.9" x="205.1" y="160.1">Gonzaga University</text>
<g font-size="4.2" fill="#808080">
<text x="243.2" y="17.5">R.53</text>
<text x="255" y="64">.08</text>
<text x="187" y="73.2">.20</text>
<text x="247.1" y="90.8">R.010</text>
<text x="248.7" y="107.4">R.10</text>
<text x="29.2" y="137.8">R.55</text>
<text x="33.8" y="145.6">R.77</text>
</g>
<text font-size="4.2" fill="#808000" x="63.8" y="64.3">.73</text>
<g font-size="4.2">
<text x="65.1" y="70.3">.52</text>
<text x="67.7" y="79.2">.20</text>
<text x="110.5" y="79">A</text>
<text x="206.4" y="87.2">DETAIL D</text>
<text x="204.1" y="91.4">SCALE 2 : 1</text>
<text x="17.9" y="98.7">R2.12</text>
<text x="28.5" y="103.4">R1.62</text>
<text x="40.2" y="107.3">R.92</text>
<text x="52.2" y="108.9">R.66</text>
<text x="61.8" y="117.9">.36</text>
<text x="59.2" y="120.1">R</text>
<text x="61.8" y="122">.31</text>
<text x="84.4" y="146">D</text>
<text x="110.5" y="145.9">A</text>
<text x="51.7" y="150.1">SECTION A-A</text>
</g>
<g font-size="3.4">
<text x="197.8" y="166">TITLE:</text>
<text x="198.7" y="188.1">SIZE</text>
<text x="207.5" y="188.1">DWG. NO.</text>
<text x="256.5" y="188.2">REV</text>
<text x="198.8" y="201.7">SCALE: 1:2</text>
<text x="217.7" y="201.8">WEIGHT:</text>
<text x="244.5" y="201.7">SHEET 1 OF 1</text>
</g>
<text font-size="3.2" x="129.7" y="189.8">AISI 1020</text>
<g font-size="2.5">
<text x="173.4" y="161.3">FARMAR</text>
<text x="185.5" y="161.4">11/17/22</text>
</g>
<text font-size="2.4" x="119.7" y="156.2">UNLESS OTHERWISE SPECIFIED:</text>
<g font-size="2.2">
<text x="119.5" y="161.8">DIMENSIONS ARE IN INCHES</text>
<text x="154.8" y="161.5">DRAWN</text>
<text x="175.4" y="156.7">NAME</text>
<text x="187.9" y="156.7">DATE</text>
<text x="119.5" y="164.4">TOLERANCES:</text>
<text x="119.5" y="167.1">ANGULAR:</text>
<text x="132.6" y="167.1">.05 DEGREES</text>
<text x="154.8" y="166.3">CHECKED</text>
<text x="119.5" y="172.4">THREE PLACE DECIMAL</text>
<text x="119.5" y="169.8">TWO PLACE DECIMAL</text>
<text x="145.8" y="172.4">.005</text>
<text x="146" y="169.8">.01</text>
<text x="154.8" y="171">ENG APPR.</text>
<text x="154.9" y="175.7">MFG APPR.</text>
<text x="154.9" y="184.7">COMMENTS:</text>
<text x="154.9" y="180.5">Q.A.</text>
</g>
<g font-size="2.1">
<text x="75.5" y="195.7">NEXT ASSY</text>
<text x="100.8" y="195.7">USED ON</text>
<text x="86.9" y="201.5">APPLICATION</text>
<text x="123.1" y="201.6">DO NOT SCALE DRAWING</text>
</g>
<g font-size="2">
<text x="31.5" y="183">PROPRIETARY AND CONFIDENTIAL</text>
<text x="119.2" y="183.1">TOLERANCING PER:</text>
<text x="119.2" y="180.6">INTERPRET GEOMETRIC</text>
<text x="27.7" y="186.5">THE INFORMATION CONTAINED IN THIS</text>
<text x="27.7" y="189.1">DRAWING IS THE SOLE PROPERTY OF</text>
<text x="27.7" y="191.6">&lt;INSERT COMPANY NAME HERE&gt;. ANY</text>
<text x="119" y="186.6">MATERIAL</text>
<text x="27.7" y="194.1">REPRODUCTION IN PART OR AS A WHOLE</text>
<text x="27.7" y="196.6">WITHOUT THE WRITTEN PERMISSION OF</text>
<text x="119.1" y="193.5">FINISH</text>
<text x="27.7" y="201.7">PROHIBITED.</text>
<text x="27.7" y="199.1">&lt;INSERT COMPANY NAME HERE&gt; IS</text>
</g>
</svg>
